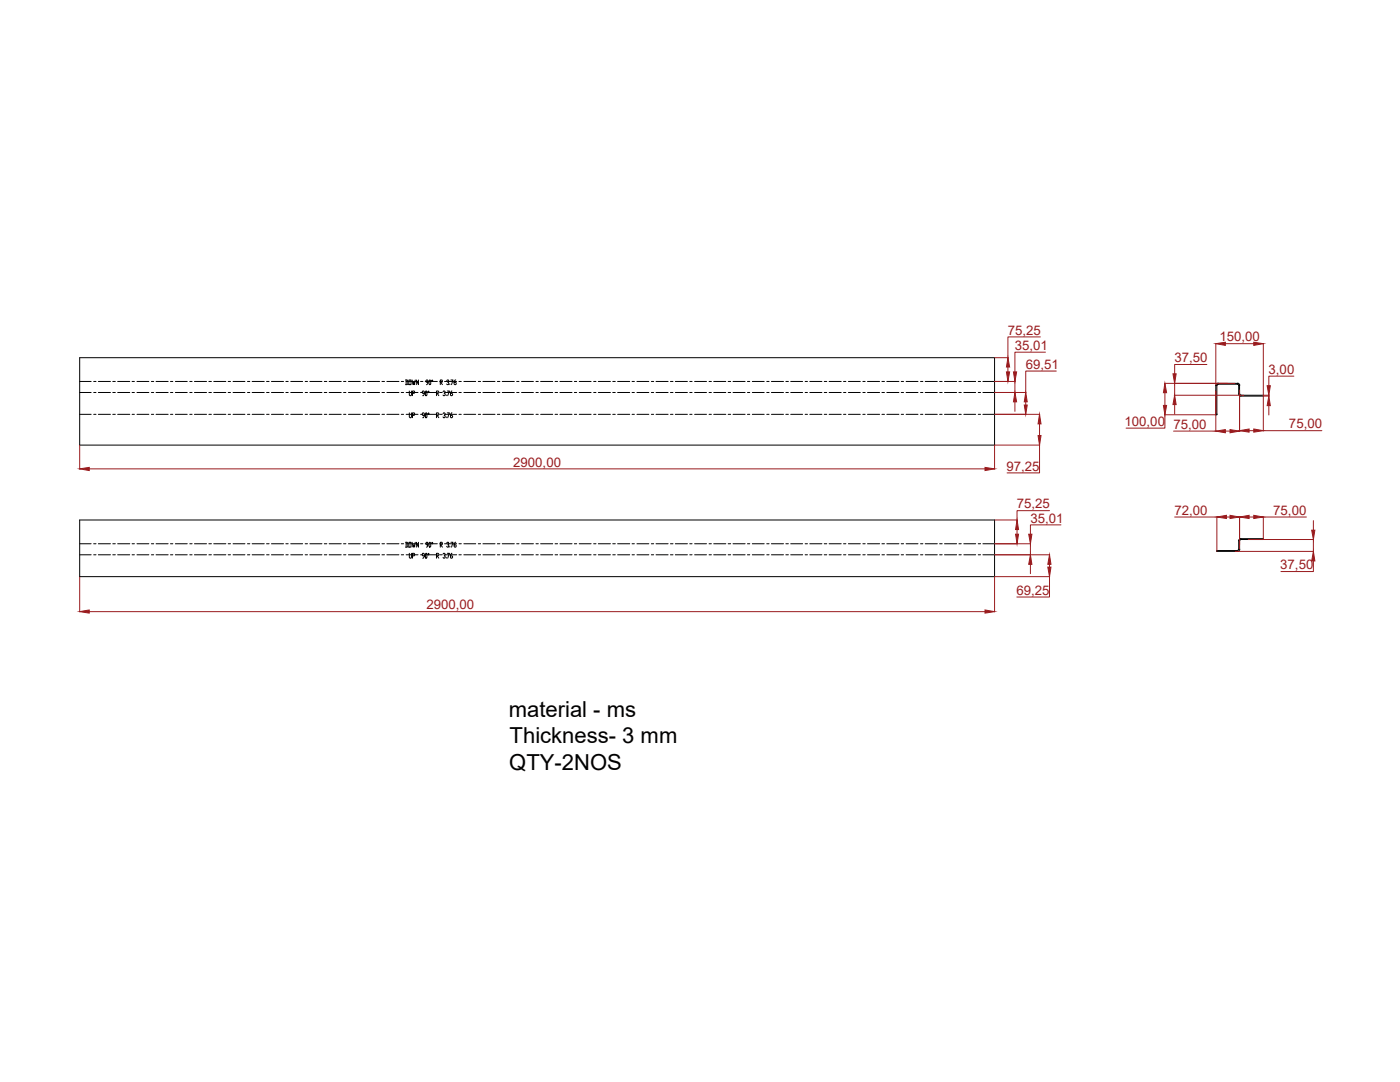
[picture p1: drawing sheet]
<svg xmlns="http://www.w3.org/2000/svg" width="279mm" height="216mm" viewBox="0 0 279 216" stroke-linecap="round" stroke-linejoin="round" font-family="sans-serif">
<!-- layer: 0 -->
<g fill="none" stroke="#000" stroke-width=".2">
<path d="M15.9 78.3h2.3M15.9 76.1h2.3M15.9 71.4h182.6v17.4h-182.6zM18.7 78.3h.5M18.7 76.1h.5M19.6 78.3h2.4M19.6 76.1h2.4M22.5 78.3h.5M22.5 76.1h.5M23.5 78.3h2.4M23.5 76.1h2.4M26.4 78.3h.4"/>
<path d="M26.4 76.1h.4M27.3 78.3h2.4M27.3 76.1h2.4M30.2 78.3h.5M30.2 76.1h.5M31.1 78.3h2.5M31.1 76.1h2.5M34 78.3h.5M34 76.1h.5M35 78.3h2.4M35 76.1h2.4M37.9 78.3h.4"/>
<path d="M37.9 76.1h.4M38.8 78.3h2.4M38.8 76.1h2.4M41.7 78.3h.5M41.7 76.1h.5M42.7 78.3h2.4M42.7 76.1h2.4M45.5 78.3h.5M45.5 76.1h.5M46.5 78.3h2.4M46.5 76.1h2.4M49.4 78.3h.5"/>
<path d="M49.4 76.1h.5M50.3 78.3h2.4M50.3 76.1h2.4M53.2 78.3h.5M53.2 76.1h.5M54.2 78.3h2.4M54.2 76.1h2.4M57.1 78.3h.4M57.1 76.1h.4M58 78.3h2.4M58 76.1h2.4M60.9 78.3h.5"/>
<path d="M60.9 76.1h.5M61.8 78.3h2.4M61.8 76.1h2.4M64.7 78.3h.5M64.7 76.1h.5M65.7 78.3h2.4M65.7 76.1h2.4M68.6 78.3h.4M68.6 76.1h.4M69.5 78.3h2.4M69.5 76.1h2.4M72.4 78.3h.5"/>
<path d="M72.4 76.1h.5M73.3 78.3h2.5M73.3 76.1h2.5M76.2 78.3h.5M76.2 76.1h.5M77.2 78.3h2.4M77.2 76.1h2.4M80.1 78.3h.4M80.1 76.1h.4M80.9 75.8h.4l.1 .2v.6l-.5 .2M81.1 78.3h2.3M81.1 76.1h2.3"/>
<path d="M81.1 75.8v1M81.6 75.8h.4v1h-.4zM81.7 78v.8l.1 .2 .3-.2v-.8M82.2 75.8l.3 1v-.5l.2 .5 .2-1M82.3 78.5h.4v-.5h-.4v1M83.5 75.8v1l-.4-1v1M83.9 78.3h.5M83.9 76.1h.5M84.7 78.5h-.3v-.5l.3 .2v.5l-.3 .3M84.9 78.3h2.4M84.9 76.1h2.4M85 78l.2 .2-.1 .8-.2-.2z"/>
<path d="M85.4 76.3h-.3l-.1-.2 .1-.3h.2l.1 .2v.5l-.3 .3M85.5 78v.4l-.1-.2zM85.8 75.8l.2 .2v.6l-.2 .2-.2-.2zM86.3 75.8l.1 .2-.1 .1zM87.1 78.5l.5-.1-.2-.4h-.3v1M87.2 78.5l.4 .5M87.7 78.3h.6M87.7 76.1h.6M87.9 76.3h.3v-.5h-.3v1M88 76.3l.3 .5M88.4 78.2l.1-.2 .3 .2-.2 .3M88.7 78.5l.1 .3-.1 .2-.3-.2"/>
<path d="M88.7 78.3h2.4M88.7 76.1h2.4M89.1 78.8v.2M89.1 76l.4-.2 .1 .3-.2 .2M89.3 78h.4l-.3 1M89.5 76.3v.5l-.4-.2M89.8 76.6v.2M90 75.8h.4l-.3 1M90.2 78l-.3 .4v.4l.3 .2 .1-.3-.1-.2h-.3M91 75.8l-.4 .3v.5l.4 .2v-.5h-.4M91.6 78.3h.5M91.6 76.1h.5"/>
<path d="M92.6 78.3h2.3M92.6 76.1h2.3M95.4 78.3h.5M95.4 76.1h.5M96.4 78.3h2.4M96.4 76.1h2.4M99.3 78.3h.5M99.3 76.1h.5M100.2 78.3h2.4M100.2 76.1h2.4M103.1 78.3h.5M103.1 76.1h.5"/>
<path d="M104.1 78.3h2.4M104.1 76.1h2.4M107 78.3h.4M107 76.1h.4M107.9 78.3h2.4M107.9 76.1h2.4M110.8 78.3h.5M110.8 76.1h.5M111.7 78.3h2.5M111.7 76.1h2.5M114.6 78.3h.5M114.6 76.1h.5"/>
<path d="M115.6 78.3h2.4M115.6 76.1h2.4M118.5 78.3h.4M118.5 76.1h.4M119.4 78.3h2.4M119.4 76.1h2.4M122.3 78.3h.5M122.3 76.1h.5M123.3 78.3h2.4M123.3 76.1h2.4M126.1 78.3h.5M126.1 76.1h.5"/>
<path d="M127.1 78.3h2.4M127.1 76.1h2.4M130 78.3h.5M130 76.1h.5M130.9 78.3h2.4M130.9 76.1h2.4M133.8 78.3h.5M133.8 76.1h.5M134.8 78.3h2.4M134.8 76.1h2.4M137.7 78.3h.4M137.7 76.1h.4"/>
<path d="M138.6 78.3h2.4M138.6 76.1h2.4M141.5 78.3h.5M141.5 76.1h.5M142.4 78.3h2.5M142.4 76.1h2.5M145.3 78.3h.5M145.3 76.1h.5M146.3 78.3h2.4M146.3 76.1h2.4M149.2 78.3h.4M149.2 76.1h.4"/>
<path d="M150.1 78.3h2.4M150.1 76.1h2.4M153 78.3h.5M153 76.1h.5M154 78.3h2.4M154 76.1h2.4M156.8 78.3h.5M156.8 76.1h.5M157.8 78.3h2.4M157.8 76.1h2.4M160.7 78.3h.4M160.7 76.1h.4"/>
<path d="M161.6 78.3h2.4M161.6 76.1h2.4M164.5 78.3h.5M164.5 76.1h.5M165.5 78.3h2.4M165.5 76.1h2.4M168.3 78.3h.5M168.3 76.1h.5M169.3 78.3h2.4M169.3 76.1h2.4M172.2 78.3h.5M172.2 76.1h.5"/>
<path d="M173.1 78.3h2.4M173.1 76.1h2.4M176 78.3h.5M176 76.1h.5M177 78.3h2.4M177 76.1h2.4M179.9 78.3h.4M179.9 76.1h.4M180.8 78.3h2.4M180.8 76.1h2.4M183.7 78.3h.5M183.7 76.1h.5"/>
<path d="M184.6 78.3h2.5M184.6 76.1h2.5M187.5 78.3h.5M187.5 76.1h.5M188.5 78.3h2.4M188.5 76.1h2.4M191.4 78.3h.4M191.4 76.1h.4M192.3 78.3h2.4M192.3 76.1h2.4M195.2 78.3h.5M195.2 76.1h.5"/>
<path d="M196.2 78.3h2.3M196.2 76.1h2.3M242.6 76.9h.3v5.9h-.3zM243.1 76.7v-.2h3.9v.2M243.1 76.7h3.9M243.1 76.7l-.2 .2M243.1 76.5l-.4 .2v.2M247 76.5l.4 .2v.2M247 76.7l.2 .2M247.2 78.6l.1 .2 .4 .2M247.2 76.9h.2v1.7h-.2zM247.4 78.6l.3 .2"/>
<path d="M247.6 78.9h4.5v.1h-4.5zM15.9 82.7h2.3M18.7 82.7h.5M19.6 82.7h2.4M22.5 82.7h.5M23.5 82.7h2.4M26.4 82.7h.4M27.3 82.7h2.4M30.2 82.7h.5M31.1 82.7h2.5M34 82.7h.5M35 82.7h2.4"/>
<path d="M37.9 82.7h.4M38.8 82.7h2.4M41.7 82.7h.5M42.7 82.7h2.4M45.5 82.7h.5M46.5 82.7h2.4M49.4 82.7h.5M50.3 82.7h2.4M53.2 82.7h.5M54.2 82.7h2.4M57.1 82.7h.4M58 82.7h2.4"/>
<path d="M60.9 82.7h.5M61.8 82.7h2.4M64.7 82.7h.5M65.7 82.7h2.4M68.6 82.7h.4M69.5 82.7h2.4M72.4 82.7h.5M73.3 82.7h2.5M76.2 82.7h.5M77.2 82.7h2.4M80.1 82.7h.4M81.1 82.7h2.3"/>
<path d="M81.7 82.4v.8l.1 .2h.2l.1-.2v-.8M82.3 82.9h.4v-.5h-.4v1M83.9 82.7h.5M84.7 82.9h-.3v-.5l.3 .2v.4l-.3 .4M84.9 82.7h2.4M85 82.4l.2 .2-.1 .8-.2-.2zM85.5 82.4v.3l-.1-.1zM87.1 82.9h.3l.2-.2-.2-.3h-.3v1M87.2 82.9l.4 .5M87.7 82.7h.6M88.4 82.6l.1-.2 .3 .2-.2 .3M88.7 82.9l.1 .1-.1 .4h-.2l-.1-.2"/>
<path d="M88.7 82.7h2.4M89.1 83.2v.2M89.3 82.4h.4l-.3 1M90.2 82.4l-.3 .3v.5l.1 .2h.2l.1-.4-.4-.1M91.6 82.7h.5M92.6 82.7h2.3M95.4 82.7h.5M96.4 82.7h2.4M99.3 82.7h.5M100.2 82.7h2.4M103.1 82.7h.5M104.1 82.7h2.4"/>
<path d="M107 82.7h.4M107.9 82.7h2.4M110.8 82.7h.5M111.7 82.7h2.5M114.6 82.7h.5M115.6 82.7h2.4M118.5 82.7h.4M119.4 82.7h2.4M122.3 82.7h.5M123.3 82.7h2.4M126.1 82.7h.5M127.1 82.7h2.4"/>
<path d="M130 82.7h.5M130.9 82.7h2.4M133.8 82.7h.5M134.8 82.7h2.4M137.7 82.7h.4M138.6 82.7h2.4M141.5 82.7h.5M142.4 82.7h2.5M145.3 82.7h.5M146.3 82.7h2.4M149.2 82.7h.4M150.1 82.7h2.4"/>
<path d="M153 82.7h.5M154 82.7h2.4M156.8 82.7h.5M157.8 82.7h2.4M160.7 82.7h.4M161.6 82.7h2.4M164.5 82.7h.5M165.5 82.7h2.4M168.3 82.7h.5M169.3 82.7h2.4M172.2 82.7h.5M173.1 82.7h2.4"/>
<path d="M176 82.7h.5M177 82.7h2.4M179.9 82.7h.4M180.8 82.7h2.4M183.7 82.7h.5M184.6 82.7h2.5M187.5 82.7h.5M188.5 82.7h2.4M191.4 82.7h.4M192.3 82.7h2.4M195.2 82.7h.5M196.2 82.7h2.3"/>
<path d="M15.9 103.8h182.6v11.3h-182.6zM15.9 110.7h2.3M15.9 108.5h2.3M18.7 110.7h.5M18.7 108.5h.5M19.6 110.7h2.4M19.6 108.5h2.4M22.5 110.7h.5M22.5 108.5h.5M23.5 110.7h2.4M23.5 108.5h2.4M26.4 110.7h.4"/>
<path d="M26.4 108.5h.4M27.3 110.7h2.4M27.3 108.5h2.4M30.2 110.7h.5M30.2 108.5h.5M31.1 110.7h2.5M31.1 108.5h2.5M34 110.7h.5M34 108.5h.5M35 110.7h2.4M35 108.5h2.4M37.9 110.7h.4"/>
<path d="M37.9 108.5h.4M38.8 110.7h2.4M38.8 108.5h2.4M41.7 110.7h.5M41.7 108.5h.5M42.7 110.7h2.4M42.7 108.5h2.4M45.5 110.7h.5M45.5 108.5h.5M46.5 110.7h2.4M46.5 108.5h2.4M49.4 110.7h.5"/>
<path d="M49.4 108.5h.5M50.3 110.7h2.4M50.3 108.5h2.4M53.2 110.7h.5M53.2 108.5h.5M54.2 110.7h2.4M54.2 108.5h2.4M57.1 110.7h.4M57.1 108.5h.4M58 110.7h2.4M58 108.5h2.4M60.9 110.7h.5"/>
<path d="M60.9 108.5h.5M61.8 110.7h2.4M61.8 108.5h2.4M64.7 110.7h.5M64.7 108.5h.5M65.7 110.7h2.4M65.7 108.5h2.4M68.6 110.7h.4M68.6 108.5h.4M69.5 110.7h2.4M69.5 108.5h2.4M72.4 110.7h.5"/>
<path d="M72.4 108.5h.5M73.3 110.7h2.5M73.3 108.5h2.5M76.2 110.7h.5M76.2 108.5h.5M77.2 110.7h2.4M77.2 108.5h2.4M80.1 110.7h.4M80.1 108.5h.4M80.9 108.2h.4l.1 .2v.6l-.1 .2h-.4M81.1 108.2v1M81.1 110.7h2.3"/>
<path d="M81.1 108.5h2.3M81.6 108.2h.4v1h-.4zM81.7 110.4v.8l.1 .2h.2l.1-.2v-.8M82.2 108.2l.3 1v-.5l.2 .5 .2-1M82.3 110.9h.4v-.5h-.4v1M83.5 108.2v1l-.4-1v1M83.9 110.7h.5M83.9 108.5h.5M84.7 110.9h-.3v-.5l.3 .2v.4l-.3 .4M84.9 110.7h2.4M84.9 108.5h2.4M85 110.4l.2 .2-.1 .8-.2-.2z"/>
<path d="M85.4 108.7h-.3l-.1-.2 .1-.3h.2l.1 .2v.4l-.3 .4M85.5 110.4v.3l-.1-.1zM85.8 108.2l.2 .2-.2 .8-.2-.2zM86.3 108.2l.1 .2-.1 .1zM87.1 110.9h.3l.2-.2-.2-.3h-.3v1M87.2 110.9l.4 .5M87.7 110.7h.6M87.7 108.5h.6M87.9 108.7h.3v-.5h-.3v1M88 108.7l.3 .5M88.4 110.6l.1-.2 .3 .2-.2 .3M88.7 110.9l.1 .1-.1 .4h-.2l-.1-.2"/>
<path d="M88.7 110.7h2.4M88.7 108.5h2.4M89.1 111.2v.2M89.1 108.4l.4-.2 .1 .3-.2 .2M89.3 110.4h.4l-.3 1M89.5 108.7v.5l-.4-.2M89.8 109v.2M90 108.2h.4l-.3 1M90.2 110.4l-.3 .3v.5l.1 .2h.2l.1-.4-.4-.1M91 108.2l-.4 .3v.5l.4 .2v-.5h-.4M91.6 110.7h.5M91.6 108.5h.5"/>
<path d="M92.6 110.7h2.3M92.6 108.5h2.3M95.4 110.7h.5M95.4 108.5h.5M96.4 110.7h2.4M96.4 108.5h2.4M99.3 110.7h.5M99.3 108.5h.5M100.2 110.7h2.4M100.2 108.5h2.4M103.1 110.7h.5M103.1 108.5h.5"/>
<path d="M104.1 110.7h2.4M104.1 108.5h2.4M107 110.7h.4M107 108.5h.4M107.9 110.7h2.4M107.9 108.5h2.4M110.8 110.7h.5M110.8 108.5h.5M111.7 110.7h2.5M111.7 108.5h2.5M114.6 110.7h.5M114.6 108.5h.5"/>
<path d="M115.6 110.7h2.4M115.6 108.5h2.4M118.5 110.7h.4M118.5 108.5h.4M119.4 110.7h2.4M119.4 108.5h2.4M122.3 110.7h.5M122.3 108.5h.5M123.3 110.7h2.4M123.3 108.5h2.4M126.1 110.7h.5M126.1 108.5h.5"/>
<path d="M127.1 110.7h2.4M127.1 108.5h2.4M130 110.7h.5M130 108.5h.5M130.9 110.7h2.4M130.9 108.5h2.4M133.8 110.7h.5M133.8 108.5h.5M134.8 110.7h2.4M134.8 108.5h2.4M137.7 110.7h.4M137.7 108.5h.4"/>
<path d="M138.6 110.7h2.4M138.6 108.5h2.4M141.5 110.7h.5M141.5 108.5h.5M142.4 110.7h2.5M142.4 108.5h2.5M145.3 110.7h.5M145.3 108.5h.5M146.3 110.7h2.4M146.3 108.5h2.4M149.2 110.7h.4M149.2 108.5h.4"/>
<path d="M150.1 110.7h2.4M150.1 108.5h2.4M153 110.7h.5M153 108.5h.5M154 110.7h2.4M154 108.5h2.4M156.8 110.7h.5M156.8 108.5h.5M157.8 110.7h2.4M157.8 108.5h2.4M160.7 110.7h.4M160.7 108.5h.4"/>
<path d="M161.6 110.7h2.4M161.6 108.5h2.4M164.5 110.7h.5M164.5 108.5h.5M165.5 110.7h2.4M165.5 108.5h2.4M168.3 110.7h.5M168.3 108.5h.5M169.3 110.7h2.4M169.3 108.5h2.4M172.2 110.7h.5M172.2 108.5h.5"/>
<path d="M173.1 110.7h2.4M173.1 108.5h2.4M176 110.7h.5M176 108.5h.5M177 110.7h2.4M177 108.5h2.4M179.9 110.7h.4M179.9 108.5h.4M180.8 110.7h2.4M180.8 108.5h2.4M183.7 110.7h.5M183.7 108.5h.5"/>
<path d="M184.6 110.7h2.5M184.6 108.5h2.5M187.5 110.7h.5M187.5 108.5h.5M188.5 110.7h2.4M188.5 108.5h2.4M191.4 110.7h.4M191.4 108.5h.4M192.3 110.7h2.4M192.3 108.5h2.4M195.2 110.7h.5M195.2 108.5h.5"/>
<path d="M196.2 110.7h2.3M196.2 108.5h2.3M242.9 109.9h4.1v.1h-4.1zM247.2 109.6l-.2 .2M247.2 107.9h.2v1.7h-.2zM247.4 109.6v.2l-.4 .2M247.6 107.5h4.5v.2h-4.5zM247.7 107.4l-.4 .3-.1 .2M247.7 107.7l-.3 .2"/>
</g>
<g fill="none" stroke="#991b1e" stroke-width=".2">
<path d="M198.5 78.3h6.3M198.5 76.1h4.1M198.5 71.4h2.7M201.2 73.2v1M202.6 76.1v2.2M207.6 67.2h-6.4v4.2M208.6 70.3h-6v3.9M210.8 74h-6.1v4.3M232.4 76.5h14.1M232.5 78.4v2.5M234.3 78.9h13.9M234.4 76.5v2.4"/>
<path d="M240.9 72.7h-6.5v1.9M242.6 68.5v8.3M242.6 78v8.1M244.5 68.6h5.7M247.4 77.8v8.3M252 79h1.3M252 78.9h1.3M252.1 68.5v17.5M253.2 78.9v.1M258.2 75.1h-5v1.9M15.9 88.9v4.7M17.8 93.6h178.8"/>
<path d="M198.5 88.9v4.7M198.5 88.8h9M198.5 82.7h9M202.6 80.2v1.9M204.7 80.2v.6M207.5 88.8v5.6h-6.5M207.5 84.6v2.3M232.4 82.8h10.3M232.5 82.8v2.6h-7.8M234.2 86h8.4M234.4 80.7v1.9M244.5 86h1"/>
<path d="M249.3 85.9h.9M252.1 85.9h11.7M253.2 80.9v1.9M15.9 115.1v7M198.5 115.1v7M198.5 115.1h11M198.5 110.7h11M198.5 108.5h7.2M198.5 103.8h4.6M203 105.7v.9M205.6 108.5v2.2M205.6 112.6v1.9"/>
<path d="M209.5 115.1v4h-6.6M209.5 101.9h-6.5v1.9M209.5 112.6v.6M211.7 104.7h-6.1v1.9M234.4 103.2h8.5M242.9 103.1v6.9M244.8 103.2h.7M247.4 103.1v6.5M249.1 107.7h13.1l-.1 2.3h-15.6M249.3 103.2h.9M252.1 103.1v4.5M252.1 103.2h8.6"/>
<path d="M262.1 111.9v2.1h-6.5M262.1 103.9v1.9M17.8 122h178.8"/>
</g>
<g fill="#991b1e" stroke="#991b1e" stroke-width=".2">
<path d="M247.4 85.9l1.9-.3v.6z"/>
<path d="M250.2 85.6l1.9 .3-1.9 .3z"/>
<path d="M245.5 85.7l1.9 .3-1.9 .4z"/>
<path d="M242.6 86l1.9-.3v.7z"/>
<path d="M232.5 76.5l.3 1.9h-.6z"/>
<path d="M232.2 80.9h.6l-.3 1.9z"/>
<path d="M253.2 79l.3 1.9h-.6z"/>
<path d="M252.9 77h.6l-.3 1.9z"/>
<path d="M247.4 103.2l1.9-.4v.7z"/>
<path d="M250.2 102.8l1.9 .4-1.9 .3z"/>
<path d="M245.5 102.8l1.9 .4-1.9 .3z"/>
<path d="M242.9 103.2l1.9-.4v.7z"/>
<path d="M234.4 78.9l.3 1.8h-.6z"/>
<path d="M234.1 74.6h.6l-.3 1.9z"/>
<path d="M261.8 105.8h.6l-.3 1.9z"/>
<path d="M262.1 110l.3 1.9h-.6z"/>
<path d="M242.6 68.6l1.9-.3v.6z"/>
<path d="M250.2 68.3l1.9 .3-1.9 .3z"/>
<path d="M207.5 82.7l.3 1.9h-.6z"/>
<path d="M207.2 86.9h.6l-.3 1.9z"/>
<path d="M204.4 80.8h.6l-.3 1.9z"/>
<path d="M204.7 78.3l.3 1.9h-.6z"/>
<path d="M202.6 78.3l.3 1.9h-.6z"/>
<path d="M202.3 74.2h.6l-.3 1.9z"/>
<path d="M200.9 74.2h.6l-.3 1.9z"/>
<path d="M201.2 71.4l.3 1.8h-.6z"/>
<path d="M209.5 110.7l.2 1.9h-.6z"/>
<path d="M209.1 113.2h.6l-.2 1.9z"/>
<path d="M205.6 110.7l.3 1.9h-.6z"/>
<path d="M205.3 106.6h.6l-.3 1.9z"/>
<path d="M202.7 106.6h.6l-.3 1.9z"/>
<path d="M203 103.8l.3 1.9h-.6z"/>
<path d="M196.6 121.7l1.9 .3-1.9 .3z"/>
<path d="M15.9 122l1.9-.3v.6z"/>
<path d="M15.9 93.6l1.9-.3v.6z"/>
<path d="M196.6 93.3l1.9 .3-1.9 .3z"/>
</g>
<g font-size="4.4">
<text x="101.5" y="143">material - ms</text>
<text x="101.7" y="148.3">Thickness- 3 mm</text>
<text x="101.6" y="153.6">QTY-2NOS</text>
</g>
<g font-size="2.6" fill="#991b1e">
<text x="201.1" y="66.8">75,25</text>
<text x="202.6" y="69.8">35,01</text>
<text x="243.4" y="68.1">150,00</text>
<text x="204.7" y="73.6">69,51</text>
<text x="234.4" y="72.2">37,50</text>
<text x="253.2" y="74.6">3,00</text>
<text x="224.4" y="85">100,00</text>
<text x="234.2" y="85.6">75,00</text>
<text x="257.2" y="85.4">75,00</text>
<text x="102.4" y="93.1">2900,00</text>
<text x="200.9" y="93.9">97,25</text>
<text x="202.9" y="101.4">75,25</text>
<text x="205.6" y="104.3">35,01</text>
<text x="234.4" y="102.7">72,00</text>
<text x="254.1" y="102.7">75,00</text>
<text x="255.5" y="113.6">37,50</text>
<text x="202.8" y="118.7">69,25</text>
<text x="85.1" y="121.6">2900,00</text>
</g>
</svg>
